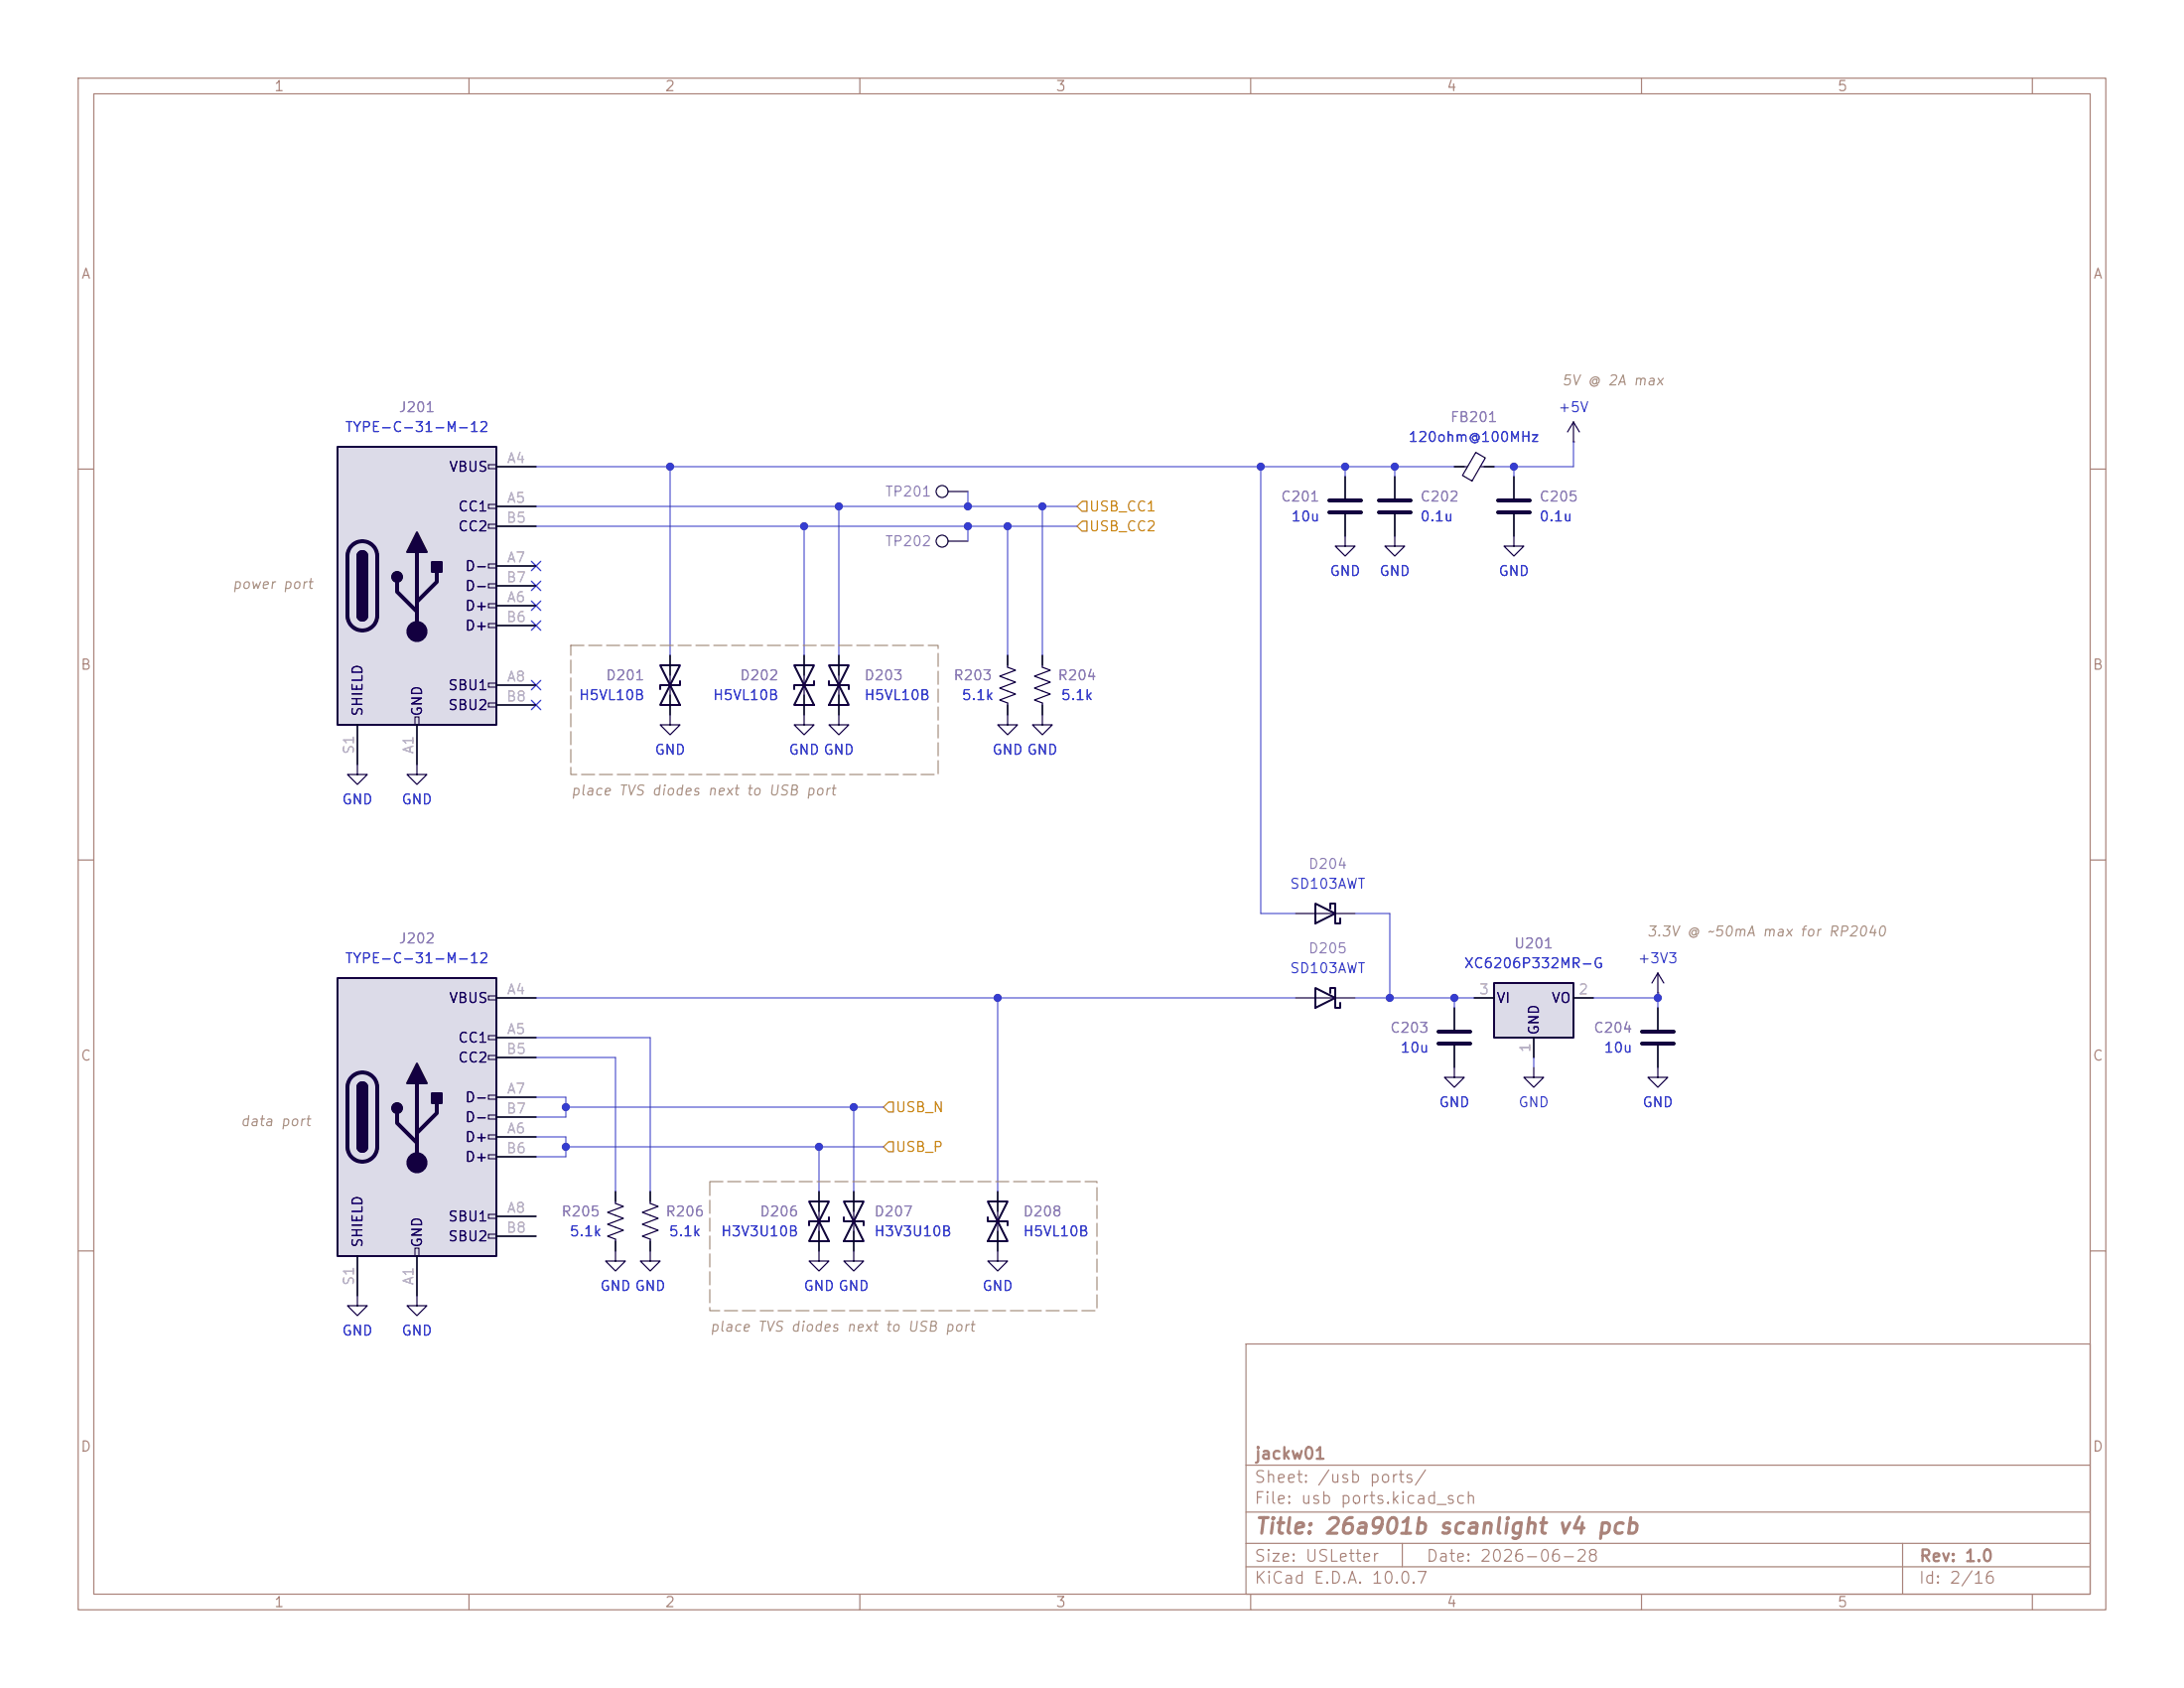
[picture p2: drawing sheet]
<svg xmlns="http://www.w3.org/2000/svg" width="279mm" height="216mm" viewBox="0 0 279 216" stroke-linecap="round" stroke-linejoin="round" font-family="sans-serif">
<g fill="none" stroke="#aa837a" stroke-width=".15">
<path d="M10 10h259.4v195.9h-259.4zM12 12h255.4v191.9h-255.4zM60 10v2M110 10v2M160 10v2M210 10v2M260 10v2M10 60h2M267.4 60h2M10 110h2M267.4 110h2M10 160h2"/>
<path d="M159.4 171.9h108v32h-108zM267.4 160h2M159.4 197.4h108M159.4 193.4h108M159.4 187.4h108M179.4 197.4v3M243.4 197.4v6.5M60 203.9v2M110 203.9v2M159.4 200.4h108M160 203.9v2M210 203.9v2"/>
<path d="M260 203.9v2"/>
</g>
<path d="M168.3 115.6l2.5 1.2-2.5 1.3zM170.2 116.2v-.6h.6v2.5h.6v-.6M103.5 153.7l2.5 5.1h-2.5l2.5-5.1zM106 155.7v.5h-2.5v.5M126.4 153.7h2.5l-2.5 5.1h2.5zM126.4 155.7v.5h2.5v.5" fill="none" stroke="#130040" stroke-width=".25"/>
<g fill="none" stroke="#130040" stroke-width=".15">
<path d="M187.3 59.7h.4M188.8 57.9l1.2 .7-1.7 2.9-1.2-.7zM189.4 59.7h.5M193.7 68.6v1.3h1.2l-1.2 1.2-1.3-1.2h1.3M45.7 97.8v1.3h1.3l-1.3 1.2-1.3-1.2h1.3M102.9 91.4v1.3h-1.3l1.3 1.3 1.2-1.3h-1.2M107.3 91.4v1.3h1.3l-1.3 1.3-1.3-1.3h1.3M168.3 116.8h2.5M212.1 136.5v1.3h1.3l-1.3 1.3-1.3-1.3h1.3M212.1 124.5l-.8 1.2M212.1 124.5l.8 1.2M212.1 124.5v2.5"/>
<path d="M78.7 153.7v.2l1.1 .4-2.1 .8 2.1 .7-2.1 .8 2.1 .8-2.1 .7 1 .4v.3M83.2 153.7v.2l1 .4-2 .8 2 .7-2 .8 2 .8-2 .7 1 .4v.3M104.8 154.9v2.6M127.6 154.9v2.6M45.7 165.7v1.3h1.3l-1.3 1.3-1.3-1.3h1.3M78.7 160v1.3h1.3l-1.3 1.3-1.2-1.3h1.2M83.2 160v1.3h1.3l-1.3 1.3-1.3-1.3h1.3"/>
</g>
<g fill="none" stroke="#010022" stroke-width=".15">
<path d="M186.1 59.7h1.2M189.9 59.7h1.2M178.4 61v2.8M178.4 65.8v2.8M193.7 61v2.8M193.7 65.8v2.8M165.7 116.8h2.6M170.8 116.8h2.6M186.1 128.9v2.8M186.1 133.7v2.8M212.1 127h.1M212.1 128.9v2.8"/>
<path d="M212.1 133.7v2.8M78.7 152.4v1.3M78.7 158.8v1.2M83.2 152.4v1.3M83.2 158.8v1.2M104.8 152.4v2.5M104.8 157.5v2.5M127.6 152.4v2.5M127.6 157.5v2.5"/>
</g>
<path d="M176.4 64h4.1M176.4 65.5h4.1M191.6 64h4.1M191.6 65.5h4.1M184 132h4.1M184 133.5h4.1M210.1 132h4M210.1 133.5h4" fill="none" stroke="#130040" stroke-width=".51"/>
<path d="M43.2 125.1h20.3v35.6h-20.3z" fill="#dcdbe8"/>
<path d="M62.5 127.4h1v.5h-1zM62.5 132.5h1v.5h-1zM62.5 135h1v.5h-1zM196.2 136.5v1.3h1.3l-1.3 1.3-1.3-1.3h1.3M53.1 159.6h.5v1.1h-.5zM62.5 140.1h1v.5h-1zM62.5 142.6h1v.5h-1zM62.5 145.2h1v.5h-1zM62.5 147.7h1v.5h-1zM62.5 155.3h1v.5h-1zM62.5 157.9h1v.5h-1z" fill="none" stroke="#130040" stroke-width=".15"/>
<path d="M43.2 125.1h20.3v35.6h-20.3zM45.7 139.1a.64 .64 0 0 1 .7-.7 .64 .64 0 0 1 .6 .7M45.7 146.7a.64 .64 0 0 0 .7 .6 .64 .64 0 0 0 .6-.6" fill="none" stroke="#130040" stroke-width=".25"/>
<path d="M45 137.7a1.9 1.9 0 0 1 2.1-.4 1.9 1.9 0 0 1 1.2 1.8v7.6a1.91 1.91 0 0 1-1.9 1.9 1.91 1.91 0 0 1-2-1.9v-7.6a1.9 1.9 0 0 1 .6-1.4zM53.3 138.6v10.1M50.8 142.4v1.2l2.5 2.6M55.9 141.1v1.3l-2.6 2.5" fill="none" stroke="#130040" stroke-width=".51"/>
<g fill="#130040" stroke="#130040" stroke-width=".25">
<path d="M45.7 139.1h1.3v7.6h-1.3z"/>
<path d="M45.9 138.6a.64 .64 0 0 1 .7-.1 .64 .64 0 0 1 .4 .6h-1.3z"/>
<path d="M45.7 146.7h1.3a.64 .64 0 0 1-.6 .6 .64 .64 0 0 1-.7-.6z"/>
<path d="M53.3 136l1.3 2.6h-2.5z"/>
<path d="M55.2 139.8h1.3v1.3h-1.3z"/>
<circle cx="50.8" cy="141.7" r=".63"/>
</g>
<circle cx="53.3" cy="148.7" r="1.27" fill="#130040" stroke="#130040" stroke-width=".15"/>
<path d="M63.5 127.6h5.1M63.5 132.7h5.1M63.5 135.3h5.1M63.5 145.4h5.1M63.5 140.3h5.1M63.5 155.6h5.1M63.5 148h5.1M63.5 142.9h5.1M63.5 158.1h5.1M45.7 160.7v5M53.3 160.7v5" fill="none" stroke="#010022" stroke-width=".15"/>
<path d="M191.1 125.7h10.2v7h-10.2z" fill="#dcdbe8"/>
<path d="M84.5 85.1l2.5 5.1h-2.5l2.5-5.1zM87 87.1v.5h-2.5v.5M101.6 85.1l2.5 5.1h-2.5l2.5-5.1zM104.1 87.1v.5h-2.5v.5M106 85.1h2.6l-2.6 5.1h2.6zM106 87.1v.5h2.6v.5M191.1 125.7h10.2v7h-10.2zM107.9 153.7h2.6l-2.6 5.1h2.6zM107.9 155.7v.5h2.6v.5" fill="none" stroke="#130040" stroke-width=".25"/>
<path d="M201.3 56.5h.1M85.7 83.8v2.6M85.7 88.9v2.5M102.9 83.8v2.6M102.9 88.9v2.5M107.3 83.8v2.6M107.3 88.9v2.5M188.6 127.6h2.5M196.2 132.7v2.6M201.3 127.6h2.5M109.2 152.4v2.5M109.2 157.5v2.5" fill="none" stroke="#010022" stroke-width=".15"/>
<g fill="none" stroke="#130040" stroke-width=".15">
<path d="M201.3 54l-.8 1.2M201.3 54l.8 1.2M201.3 54v2.5M53.3 97.8v1.3h1.3l-1.3 1.2-1.2-1.2h1.2M85.7 91.4v1.3h1.3l-1.3 1.3-1.2-1.3h1.2M85.7 86.4v2.5M102.9 86.4v2.5M107.3 86.4v2.5M186.1 136.5v1.3h1.2l-1.2 1.3-1.3-1.3h1.3M109.2 154.9v2.6M53.3 165.7v1.3h1.3l-1.3 1.3-1.2-1.3h1.2M104.8 160v1.3h-1.3l1.3 1.3 1.2-1.3h-1.2"/>
<path d="M109.2 160v1.3h-1.3l1.3 1.3 1.3-1.3h-1.3M127.6 160v1.3h-1.2l1.2 1.3 1.3-1.3h-1.3"/>
</g>
<path d="M43.2 57.2h20.3v35.5h-20.3z" fill="#dcdbe8"/>
<g fill="none" stroke="#130040" stroke-width=".15">
<path d="M62.5 59.4h1v.5h-1zM62.5 64.5h1v.5h-1zM62.5 67.1h1v.5h-1zM62.5 72.1h1v.5h-1zM62.5 74.7h1v.5h-1zM62.5 77.2h1v.5h-1zM62.5 79.8h1v.5h-1zM172.1 68.6v1.3h1.3l-1.3 1.2-1.3-1.2h1.3M178.4 68.6v1.3h1.3l-1.3 1.2-1.2-1.2h1.2M53.1 91.7h.5v1h-.5zM62.5 87.4h1v.5h-1zM62.5 89.9h1v.5h-1z"/>
<path d="M128.9 91.4v1.3h1.3l-1.3 1.3-1.3-1.3h1.3M128.9 85.1v.2l1 .4-2 .8 2 .7-2 .8 2 .8-2 .7 1 .4v.3M133.3 91.4v1.3h1.3l-1.3 1.3-1.2-1.3h1.2M133.3 85.1v.2l1.1 .4-2.1 .8 2.1 .7-2.1 .8 2.1 .8-2.1 .7 1 .4v.3M168.3 127.6h2.5"/>
<circle cx="120.5" cy="62.9" r=".76"/>
<circle cx="120.5" cy="69.2" r=".76"/>
</g>
<path d="M43.2 57.2h20.3v35.5h-20.3zM45.7 71.1a.64 .64 0 0 1 .7-.6 .64 .64 0 0 1 .6 .6M45.7 78.7a.64 .64 0 0 0 .7 .7 .64 .64 0 0 0 .6-.7M168.3 126.4l2.5 1.2-2.5 1.3zM170.2 127v-.6h.6v2.5h.6v-.6" fill="none" stroke="#130040" stroke-width=".25"/>
<path d="M45 69.8a1.9 1.9 0 0 1 2.1-.4 1.9 1.9 0 0 1 1.2 1.7v7.6a1.91 1.91 0 0 1-1.9 1.9 1.91 1.91 0 0 1-2-1.9v-7.6a1.9 1.9 0 0 1 .6-1.3zM50.8 74.4v1.3l2.5 2.5M53.3 70.6v10.2M55.9 73.2v1.2l-2.6 2.6M170.1 64h4M170.1 65.5h4" fill="none" stroke="#130040" stroke-width=".51"/>
<g fill="#130040" stroke="#130040" stroke-width=".25">
<path d="M45.7 71.1h1.3v7.6h-1.3z"/>
<path d="M45.9 70.7a.64 .64 0 0 1 .7-.2 .64 .64 0 0 1 .4 .6h-1.3z"/>
<path d="M45.7 78.7h1.3a.64 .64 0 0 1-.6 .7 .64 .64 0 0 1-.7-.7z"/>
<path d="M53.3 68.1l1.3 2.5h-2.5z"/>
<path d="M55.2 71.9h1.3v1.3h-1.3z"/>
<circle cx="50.8" cy="73.8" r=".63"/>
</g>
<circle cx="53.3" cy="80.8" r="1.27" fill="#130040" stroke="#130040" stroke-width=".15"/>
<g fill="none" stroke="#010022" stroke-width=".15">
<path d="M63.5 59.7h5.1M186.1 59.7h1.2M189.9 59.7h1.2M63.5 64.8h5.1M63.5 77.5h5.1M63.5 72.4h5.1M63.5 67.3h5.1M63.5 74.9h5.1M121.3 62.9h2.5M121.3 69.2h2.5M172.1 61v2.8M172.1 65.8v2.8"/>
<path d="M178.4 61v2.8M178.4 65.8v2.8M193.7 61v2.8M193.7 65.8v2.8M45.7 92.7v5.1M53.3 92.7v5.1M63.5 87.6h5.1M63.5 80h5.1M63.5 90.2h5.1M85.7 83.8v2.6M85.7 88.9v2.5M102.9 83.8v2.6"/>
<path d="M102.9 88.9v2.5M107.3 83.8v2.6M107.3 88.9v2.5M128.9 83.8v1.3M128.9 90.2v1.2M133.3 83.8v1.3M133.3 90.2v1.2M63.5 127.6h5.1M63.5 132.7h5.1M63.5 135.3h5.1M165.7 127.6h2.6M170.8 127.6h2.6"/>
<path d="M186.1 128.9v2.8M186.1 133.7v2.8M188.6 127.6h2.5M196.2 132.7v2.6M201.3 127.6h2.5M212.1 128.9v2.8M212.1 133.7v2.8M63.5 145.4h5.1M63.5 140.3h5.1M63.5 155.6h5.1M63.5 148h5.1M63.5 142.9h5.1"/>
<path d="M63.5 158.1h5.1M78.7 152.4v1.3M78.7 158.8v1.2M83.2 152.4v1.3M83.2 158.8v1.2M104.8 152.4v2.5M104.8 157.5v2.5M109.2 152.4v2.5M109.2 157.5v2.5M127.6 152.4v2.5M127.6 157.5v2.5M45.7 160.7v5"/>
<path d="M53.3 160.7v5"/>
</g>
<path d="M138.4 66.7h.7v1.2h-.7l-.6-.6zM138.4 64.1h.7v1.3h-.7l-.6-.6zM113.7 146.1h.6v1.2h-.6l-.7-.6zM113.7 141h.6v1.2h-.6l-.7-.6z" fill="none" stroke="#c67d00" stroke-width=".15"/>
<g fill="none" stroke="#5256d0" stroke-width=".15">
<path d="M68.6 59.7h117.5M85.7 59.7v24.1M161.3 59.7v57.1h4.4M172.1 59.7v1.3M178.4 59.7v1.3M193.7 59.7v1.3M201.3 56.5v3.2h-10.2M68.6 67.3h69.2M68.6 64.8h69.2M102.9 67.3v16.5M107.3 64.8v19M123.8 62.9v1.9"/>
<path d="M123.8 67.3v1.9M128.9 67.3v16.5M133.3 64.8v19M173.4 116.8h4.4v10.8M68.6 135.3h10.1v17.1M68.6 127.6h97.1M68.6 132.7h14.6v19.7M127.6 127.6v24.8M173.4 127.6h15.2M186.1 127.6v1.3M196.2 135.3v1.2M203.8 127.6h8.3"/>
<path d="M212.1 127v1.9M68.6 145.4h3.8v2.6h-3.8M68.6 140.3h3.8v2.6h-3.8M72.4 141.6h40.6M72.4 146.7h40.6M104.8 146.7v5.7M109.2 141.6v10.8"/>
</g>
<path d="M68 76.9l1.2 1.2M68 74.3l1.2 1.2M68 71.8l1.2 1.2M68 79.4l1.2 1.2M69.2 76.9l-1.2 1.2M69.2 74.3l-1.2 1.2M69.2 71.8l-1.2 1.2M69.2 79.4l-1.2 1.2M68 87l1.2 1.2M68 89.6l1.2 1.2M69.2 87l-1.2 1.2M69.2 89.6l-1.2 1.2" fill="none" stroke="#290eec" stroke-width=".15"/>
<path d="M73 82.6h47v16.5h-47zM90.8 151.1h49.5v16.5h-49.5z" fill="none" stroke="#a4907e" stroke-width=".15" stroke-dasharray="1.7 .6"/>
<g fill="#4026c4" stroke="#4026c4" stroke-width=".13">
<circle cx="212.1" cy="127.6" r=".46"/>
<circle cx="177.8" cy="127.6" r=".46"/>
<circle cx="186.1" cy="127.6" r=".46"/>
<circle cx="193.7" cy="59.7" r=".46"/>
<circle cx="72.4" cy="141.6" r=".46"/>
<circle cx="109.2" cy="141.6" r=".46"/>
<circle cx="104.8" cy="146.7" r=".46"/>
<circle cx="72.4" cy="146.7" r=".46"/>
<circle cx="107.3" cy="64.8" r=".46"/>
<circle cx="123.8" cy="64.8" r=".46"/>
<circle cx="85.7" cy="59.7" r=".46"/>
<circle cx="102.9" cy="67.3" r=".46"/>
<circle cx="123.8" cy="67.3" r=".46"/>
<circle cx="127.6" cy="127.6" r=".46"/>
<circle cx="133.3" cy="64.8" r=".46"/>
<circle cx="161.3" cy="59.7" r=".46"/>
<circle cx="172.1" cy="59.7" r=".46"/>
<circle cx="178.4" cy="59.7" r=".46"/>
<circle cx="128.9" cy="67.3" r=".46"/>
</g>
<text font-size="2" fill="#aa837a" x="160.4" y="196.7">Title: 26a901b scanlight v4 pcb</text>
<g font-size="1.5" fill="#aa837a">
<text x="160.4" y="190">Sheet: /usb ports/</text>
<text x="160.4" y="187">jackw01</text>
<text x="160.4" y="192.7">File: usb ports.kicad_sch</text>
<text x="160.4" y="202.9">KiCad E.D.A. 10.0.7</text>
<text x="160.4" y="200.1">Size: USLetter</text>
<text x="182.4" y="200.1">Date: 2026-06-28</text>
<text x="245.4" y="202.9">Id: 2/16</text>
<text x="245.4" y="200.1">Rev: 1.0</text>
</g>
<g font-size="1.3" fill="#aa837a">
<text x="35" y="12">1</text>
<text x="85" y="12">2</text>
<text x="135" y="12">3</text>
<text x="185" y="12">4</text>
<text x="235" y="12">5</text>
<text x="10.3" y="36">A</text>
<text x="267.7" y="36">A</text>
<text x="10.2" y="86">B</text>
<text x="267.6" y="86">B</text>
<text x="10.2" y="136">C</text>
<text x="267.6" y="136">C</text>
<text x="10.2" y="186">D</text>
<text x="267.6" y="186">D</text>
<text x="35" y="205.9">1</text>
<text x="85" y="205.9">2</text>
<text x="135" y="205.9">3</text>
<text x="185" y="205.9">4</text>
<text x="235" y="205.9">5</text>
</g>
<g font-size="1.3" fill="#8d7cb6">
<text x="50.9" y="53">J201</text>
<text x="185.4" y="54.3">FB201</text>
<text x="113.1" y="63.8">TP201</text>
<text x="163.8" y="64.5">C201</text>
<text x="181.6" y="64.5">C202</text>
<text x="196.8" y="64.5">C205</text>
<text x="113.1" y="70.2">TP202</text>
<text x="77.4" y="87.3">D201</text>
<text x="94.6" y="87.3">D202</text>
<text x="110.5" y="87.3">D203</text>
<text x="121.9" y="87.3">R203</text>
<text x="135.2" y="87.3">R204</text>
<text x="167.3" y="111.5">D204</text>
<text x="50.9" y="121">J202</text>
<text x="167.3" y="122.2">D205</text>
<text x="193.6" y="121.6">U201</text>
<text x="177.7" y="132.4">C203</text>
<text x="203.8" y="132.4">C204</text>
<text x="71.7" y="155.9">R205</text>
<text x="85.1" y="155.9">R206</text>
<text x="97.1" y="155.9">D206</text>
<text x="111.7" y="155.9">D207</text>
<text x="130.8" y="155.9">D208</text>
</g>
<g font-size="1.3" fill="#353dd0">
<text x="199.2" y="53">+5V</text>
<text x="44.1" y="55.6">TYPE-C-31-M-12</text>
<text x="180.1" y="56.8">120ohm@100MHz</text>
<text x="165.1" y="67">10u</text>
<text x="181.6" y="67">0.1u</text>
<text x="196.8" y="67">0.1u</text>
<text x="170" y="74">GND</text>
<text x="176.4" y="74">GND</text>
<text x="191.6" y="74">GND</text>
<text x="74" y="89.9">H5VL10B</text>
<text x="91.1" y="89.9">H5VL10B</text>
<text x="110.5" y="89.9">H5VL10B</text>
<text x="122.9" y="89.9">5.1k</text>
<text x="135.6" y="89.9">5.1k</text>
<text x="83.7" y="96.8">GND</text>
<text x="100.8" y="96.8">GND GND</text>
<text x="126.8" y="96.8">GND GND</text>
<text x="43.7" y="103.2">GND</text>
<text x="51.3" y="103.2">GND</text>
<text x="164.9" y="114">SD103AWT</text>
<text x="44.1" y="123.5">TYPE-C-31-M-12</text>
<text x="164.9" y="124.8">SD103AWT</text>
<text x="187.2" y="124.2">XC6206P332MR-G</text>
<text x="209.4" y="123.5">+3V3</text>
<text x="179.1" y="134.9">10u</text>
<text x="205.1" y="134.9">10u</text>
<text x="184" y="141.9">GND</text>
<text x="194.2" y="141.9">GND</text>
<text x="210" y="141.9">GND</text>
<text x="72.8" y="158.4">5.1k</text>
<text x="85.5" y="158.4">5.1k</text>
<text x="92.1" y="158.4">H3V3U10B</text>
<text x="111.7" y="158.4">H3V3U10B</text>
<text x="130.8" y="158.4">H5VL10B</text>
<text x="76.7" y="165.4">GND GND</text>
<text x="102.7" y="165.4">GND GND</text>
<text x="125.6" y="165.4">GND</text>
<text x="43.7" y="171.1">GND</text>
<text x="51.3" y="171.1">GND</text>
</g>
<g font-size="1.3" fill="#a4907e">
<text x="199.7" y="49.6">5V @ 2A max</text>
<text x="29.6" y="75.6">power port</text>
<text x="72.9" y="102.1">place TVS diodes next to USB port</text>
<text x="210.6" y="120.1">3.3V @ ~50mA max for RP2040</text>
<text x="30.6" y="144.4">data port</text>
<text x="90.7" y="170.6">place TVS diodes next to USB port</text>
</g>
<g font-size="1.3" fill="#b4afbe">
<text x="64.8" y="59.6">A4</text>
<text x="64.8" y="64.6">A5</text>
<text x="64.7" y="67.2">B5</text>
<text x="64.7" y="74.8">B7</text>
<text x="64.8" y="77.3">A6</text>
<text x="64.8" y="72.3">A7</text>
<text x="64.7" y="79.9">B6</text>
<text x="64.8" y="87.5">A8</text>
<text x="64.7" y="90">B8</text>
<text x="45.6" y="96.6" transform="rotate(-90 45.6 96.6)">S1</text>
<text x="53.2" y="96.5" transform="rotate(-90 53.2 96.5)">A1</text>
<text x="64.8" y="127.5">A4</text>
<text x="189.1" y="127.5">3</text>
<text x="201.8" y="127.5">2</text>
<text x="64.7" y="135.1">B5</text>
<text x="64.8" y="132.6">A5</text>
<text x="196.1" y="134.7" transform="rotate(-90 196.1 134.7)">1</text>
<text x="64.7" y="142.7">B7</text>
<text x="64.8" y="140.2">A7</text>
<text x="64.7" y="147.8">B6</text>
<text x="64.8" y="145.3">A6</text>
<text x="64.8" y="155.4">A8</text>
<text x="64.7" y="158">B8</text>
<text x="45.6" y="164.5" transform="rotate(-90 45.6 164.5)">S1</text>
<text x="53.2" y="164.5" transform="rotate(-90 53.2 164.5)">A1</text>
</g>
<g font-size="1.3" fill="#15005e">
<text x="57.4" y="60.7">VBUS</text>
<text x="58.5" y="65.7">CC1</text>
<text x="58.5" y="68.3">CC2</text>
<text x="59.4" y="73.4">D-</text>
<text x="59.4" y="75.9">D-</text>
<text x="59.4" y="78.4">D+</text>
<text x="59.4" y="81">D+</text>
<text x="57.2" y="88.6">SBU1</text>
<text x="46.7" y="91.7" transform="rotate(-90 46.7 91.7)">SHIELD</text>
<text x="54.3" y="91.7" transform="rotate(-90 54.3 91.7)">GND</text>
<text x="57.2" y="91.1">SBU2</text>
<text x="57.4" y="128.6">VBUS</text>
<text x="191.4" y="128.6">VI</text>
<text x="198.4" y="128.6">VO</text>
<text x="58.5" y="133.7">CC1</text>
<text x="58.5" y="136.2">CC2</text>
<text x="197.2" y="132.5" transform="rotate(-90 197.2 132.5)">GND</text>
<text x="59.4" y="141.3">D-</text>
<text x="59.4" y="143.8">D-</text>
<text x="59.4" y="146.4">D+</text>
<text x="59.4" y="148.9">D+</text>
<text x="46.7" y="159.7" transform="rotate(-90 46.7 159.7)">SHIELD</text>
<text x="54.3" y="159.7" transform="rotate(-90 54.3 159.7)">GND</text>
<text x="57.2" y="156.5">SBU1</text>
<text x="57.2" y="159.1">SBU2</text>
</g>
<g font-size="1.3" fill="#c67d00">
<text x="139.2" y="65.7">USB_CC1</text>
<text x="139.2" y="68.3">USB_CC2</text>
<text x="114.5" y="142.6">USB_N</text>
<text x="114.5" y="147.6">USB_P</text>
</g>
</svg>
